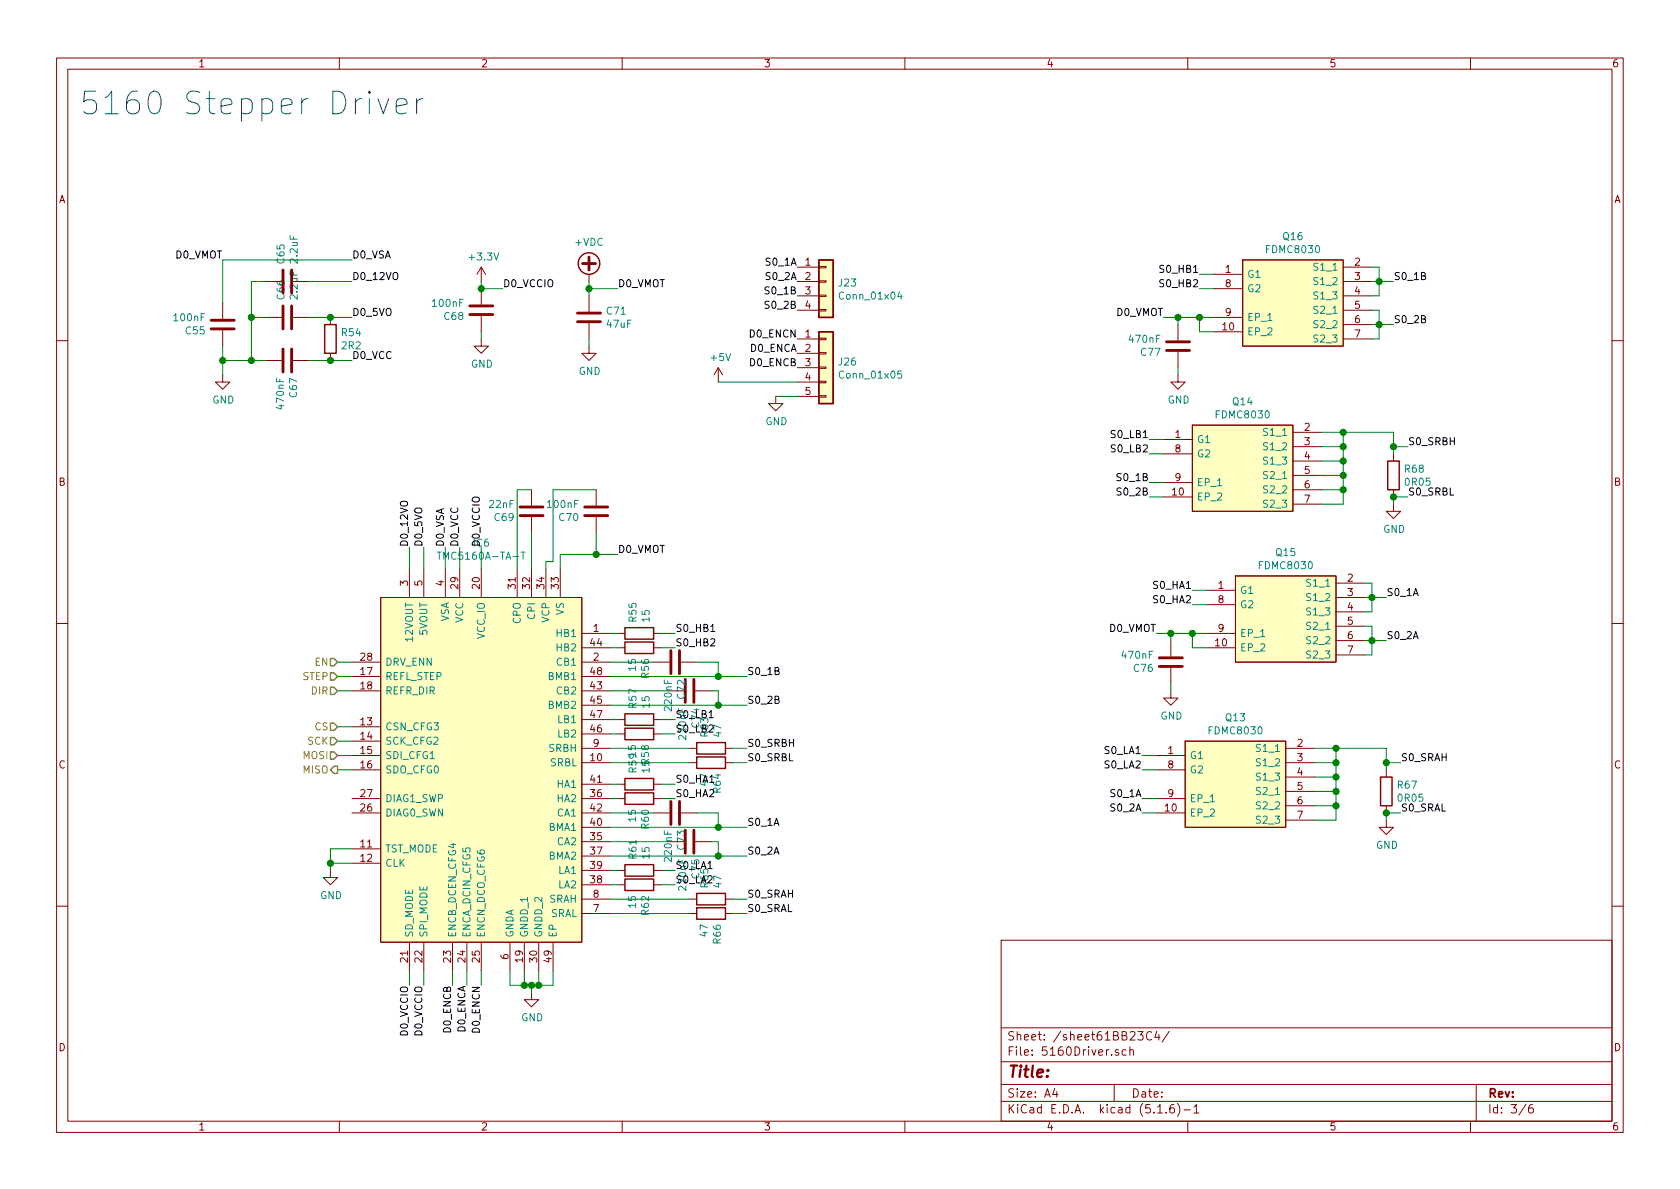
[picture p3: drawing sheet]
<svg xmlns="http://www.w3.org/2000/svg" width="297mm" height="210mm" viewBox="0 0 297 210" stroke-linecap="round" stroke-linejoin="round" font-family="sans-serif">
<g fill="none" stroke="#840000" stroke-width=".18">
<path d="M10 10.3h277v189.9h-277zM12 12.2h273v186.1h-273zM60 10.3v1.9M110 10.3v1.9M160 10.3v1.9M210 10.3v1.9M260 10.3v1.9M39.4 53.6v2.8M39.4 58.4v2.8M47 49.8h2.8M47 56.1h2.8M51.8 49.8h2.8"/>
<path d="M51.8 56.1h2.8M58.4 56.1v1.3M85.1 59.9v1.3h1.3l-1.3 1.3-1.3-1.3h1.3M85.1 47.2v2.6M85.1 51v2.8M85.1 55.9v2.8M85.1 47.2l-.8 1.3M85.1 47.2l.8 1.3M104.1 48.5v1.3M104.1 52.3v2.8M104.1 57.1v2.8M141 47.2h3.8"/>
<path d="M141 49.8h3.8M141 52.3h3.8M141 54.9h3.8M141 59.9h3.8M144.8 59.8h1.2v.3h-1.2zM144.8 54.7h1.2v.3h-1.2zM144.8 52.2h1.2v.2h-1.2zM144.8 49.7h1.2v.2h-1.2zM144.8 47.1h1.2v.3h-1.2zM208.3 57.4v2.8M214.6 48.5h5.1M214.6 58.7h5.1"/>
<path d="M214.6 51h5.1M214.6 56.1h5.1M219.7 46h17.8v15.2h-17.8zM237.5 47.2h5.1M237.5 49.8h5.1M237.5 52.3h5.1M237.5 54.9h5.1M237.5 57.4h5.1M237.5 59.9h5.1M10 60.2h2M39.4 66.3v1.3h1.2l-1.2 1.2-1.3-1.2h1.3M47 63.7h2.8"/>
<path d="M51.8 63.7h2.8M58.4 62.5v1.2M104.1 61.2v1.3h1.3l-1.3 1.2-1.2-1.2h1.2M127 65l-.8 1.3M127 65v2.6M127 65l.8 1.3M137.2 70.1v1.3h1.2l-1.2 1.2-1.3-1.2h1.3M141 62.5h3.8M141 65h3.8M141 67.6h3.8M141 70.1h3.8M144.8 70h1.2v.2h-1.2z"/>
<path d="M144.8 67.4h1.2v.3h-1.2zM144.8 64.9h1.2v.2h-1.2zM144.8 62.4h1.2v.2h-1.2zM205.7 77.7h5.1M208.3 66.3v1.3h1.2l-1.2 1.2-1.3-1.2h1.3M208.3 62.2v2.8M210.8 75.2h17.8v15.2h-17.8zM228.6 76.4h5.1M228.6 79h5.1M285 60.2h2M94 86.6v2.8M94 91.4v2.8"/>
<path d="M105.4 86.6v2.8M105.4 91.4v2.8M205.7 87.9h5.1M205.7 80.3h5.1M205.7 85.3h5.1M228.6 81.5h5.1M228.6 84.1h5.1M228.6 86.6h5.1M228.6 89.1h5.1M246.4 89.1v1.3h1.2l-1.2 1.3-1.3-1.3h1.3M246.4 80.3v1.2M246.4 86.6v1.3"/>
<path d="M10 110.3h2M62.2 119.6h5.1M62.2 117.1h5.1M67.3 105.7h35.6v60.9h-35.6zM72.4 100.6v5.1M74.9 100.6v5.1M78.7 100.6v5.1M81.3 100.6v5.1M85.1 100.6v5.1M91.4 100.6v5.1M94 100.6v5.1M96.5 100.6v5.1"/>
<path d="M99.1 100.6v5.1M102.9 112h5M102.9 119.6h5M102.9 117.1h5M102.9 114.5h5M109.2 112h1.3M109.2 114.5h1.3M115.6 112h1.2M115.6 117.1h2.8M115.6 114.5h1.2M120.4 117.1h2.8M207 113.3v2.8"/>
<path d="M207 118.1v2.8M213.4 112h5M213.4 114.5h5M213.4 104.4h5M213.4 106.9h5M218.4 101.8h17.8v15.3h-17.8zM236.2 103.1h5.1M236.2 105.7h5.1M236.2 108.2h5.1M236.2 110.7h5.1M236.2 113.3h5.1M236.2 115.8h5.1"/>
<path d="M285 110.3h2M62.2 128.5h5.1M62.2 131.1h5.1M62.2 133.6h5.1M62.2 136.1h5.1M62.2 122.2h5.1M102.9 134.9h5M102.9 122.2h5M102.9 138.7h5M102.9 124.7h5M102.9 129.8h5M102.9 127.2h5"/>
<path d="M102.9 132.3h5M109.2 138.7h1.3M109.2 129.8h1.3M109.2 127.2h1.3M115.6 138.7h1.2M115.6 129.8h1.2M115.6 127.2h1.2M118.1 122.2h2.8M121.9 134.9h1.3M121.9 132.3h1.3M122.9 122.2h2.8M128.3 134.9h1.2"/>
<path d="M128.3 132.3h1.2M204.5 133.6h5M204.5 136.1h5M207 122.2v1.2h1.3l-1.3 1.3-1.3-1.3h1.3M209.5 131.1h17.8v15.2h-17.8zM227.3 134.9h5.1M227.3 132.3h5.1M227.3 137.4h5.1M227.3 139.9h5.1M245.1 136.1v1.3M58.4 153.9v1.3h1.3l-1.3 1.3-1.3-1.3h1.3M62.2 150.1h5.1"/>
<path d="M62.2 152.6h5.1M62.2 143.8h5.1M62.2 141.2h5.1M102.9 143.8h5M102.9 141.2h5M102.9 148.8h5M102.9 151.4h5M102.9 156.5h5M102.9 153.9h5M102.9 146.3h5M102.9 159h5M109.2 141.2h1.3"/>
<path d="M109.2 156.5h1.3M109.2 153.9h1.3M115.6 143.8h2.8M115.6 141.2h1.2M115.6 156.5h1.2M115.6 153.9h1.2M118.1 148.8h2.8M120.4 143.8h2.8M121.9 159h1.3M122.9 148.8h2.8M128.3 159h1.2M204.5 143.8h5"/>
<path d="M204.5 141.2h5M227.3 142.5h5.1M227.3 145h5.1M245.1 145v1.3h1.3l-1.3 1.3-1.3-1.3h1.3M245.1 142.5v1.3M10 160.2h2M72.4 166.6v5.1M74.9 166.6v5.1M80 166.6v5.1M82.5 166.6v5.1M85.1 166.6v5.1M90.2 166.6v5.1"/>
<path d="M92.7 166.6v5.1M94 175.5v1.3h1.2l-1.2 1.2-1.3-1.2h1.3M95.2 166.6v5.1M97.8 166.6v5.1M102.9 161.5h5M121.9 161.5h1.3M128.3 161.5h1.2M177 166.3h108v32h-108zM285 160.2h2M60 198.3v1.9M110 198.3v1.9M160 198.3v1.9"/>
<path d="M177 194.8h108M177 191.8h108M177 187.8h108M177 181.8h108M186.5 192.5l-.4 1h1M186.8 193v1M197 191.8v3M197.8 185.7a.37 .37 0 0 0-.6 .1l.1 .2 .5 .2v.1l-.2 .3-.4-.1M199.1 185.7l-.4-.1-.3 .3 .1 .6 .2 .1 .4-.1M199.8 185.7a.37 .37 0 0 1 .6 .1v.8M199.8 185.1v1.5M201.2 182.4h.9l-.5 .6 .5 .1v.7l-.3 .1-.6-.1"/>
<path d="M203.6 182.6a.59 .59 0 0 0-.7 0 .59 .59 0 0 0-.2 .7 .56 .56 0 0 0 .3 .5 .56 .56 0 0 0 .6 0M204.5 182.3l-.3 1.1h.9M204.7 196.8h.8M204.9 182.9v1M206.2 196.7v.1M206.8 182.3l-1.3 2M207.5 195.3a.59 .59 0 0 0-.7 .7v.5l.2 .2 .4 .1 .2-.1 .1-.5-.2-.2-.4-.1-.3 .3M208.2 195.1a1.71 1.71 0 0 1 0 2.3M209.3 196.3h1.2M210 198.3v1.9M211.1 195.8l.4-.5v1.5M211.1 196.8h.9"/>
<path d="M260 198.3v1.9M261 191.8v6.5M269.8 195.2l-1.2 2M271 195.3a.62 .62 0 0 0-.7 .7v.7l.3 .1 .4-.1 .1-.5-.1-.2-.4-.1-.3 .3"/>
</g>
<g fill="none" stroke="#840000" stroke-width=".25">
<path d="M57.4 57.4h2v5.1h-2zM144.8 58.7h2.5v12.7h-2.5zM144.8 46h2.5v10.1h-2.5zM245.4 81.5h2v5.1h-2zM110.5 111h5.1v2h-5.1zM110.5 113.5h5.1v2.1h-5.1zM110.5 126.2h5.1v2.1h-5.1zM110.5 128.8h5.1v2h-5.1zM110.5 137.7h5.1v2h-5.1zM123.2 133.9h5.1v2h-5.1zM123.2 131.3h5.1v2h-5.1zM244.1 137.4h2v5.1h-2z"/>
<path d="M110.5 140.2h5.1v2h-5.1zM110.5 155.4h5.1v2.1h-5.1zM110.5 152.9h5.1v2h-5.1zM123.2 158h5.1v2h-5.1zM123.2 160.5h5.1v2.1h-5.1z"/>
<circle cx="104.1" cy="46.6" r="1.9"/>
</g>
<g fill="#ffffc2" stroke="#ffffc2" stroke-width=".18">
<path d="M210.8 75.2h17.8v15.2h-17.8z"/>
<path d="M67.3 105.7h35.6v60.9h-35.6z"/>
<path d="M209.5 131.1h17.8v15.2h-17.8z"/>
<path d="M219.7 46h17.8v15.2h-17.8z"/>
<path d="M144.8 58.7h2.5v12.7h-2.5z"/>
<path d="M218.4 101.8h17.8v15.3h-17.8z"/>
<path d="M144.8 46h2.5v10.1h-2.5z"/>
</g>
<g fill="none" stroke="#840000" stroke-width=".51">
<path d="M37.3 56.6h4.1M37.3 58.2h4.1M50 47.7v4.1M50 54.1v4.1M51.6 47.7v4.1M51.6 54.1v4.1M83.1 54.1h4M83.1 55.6h4M102.1 56.9h4.1M102.1 55.4h4.1M103 46.6h2.3M104.1 45.5v2.2"/>
<path d="M50 61.7v4.1M51.6 61.7v4.1M206.2 60.4h4.1M206.2 62h4.1M91.9 89.7h4.1M91.9 91.2h4.1M103.4 89.7h4M103.4 91.2h4M118.6 115.1v4M120.1 115.1v4M205 116.3h4M205 117.9h4"/>
<path d="M121.2 120.1v4.1M122.7 120.1v4.1M118.6 141.7v4.1M120.1 141.7v4.1M121.2 146.8v4.1M122.7 146.8v4.1"/>
</g>
<path d="M159 51.6l-.3 .9h.8M159.3 52.1v.8M159.4 65.6h-.6l-.1 .6 .2-.1 .4 .1 .1 .5-.2 .2-.5-.2M77.3 97.6h.7M92.1 97.6h.7M92.5 97.6v1.3" fill="none" stroke="#008484" stroke-width=".18"/>
<g fill="none" stroke="#008400" stroke-width=".18">
<path d="M44.4 56.1h2.6M47 49.8h-2.6v13.9M54.6 49.8h7.6M54.6 56.1h7.6M62.2 46h-22.8v7.6M85.1 49.8v1.2h3.8M85.1 58.7v1.2M104.1 51h5.1M104.1 49.8v2.5M104.1 59.9v1.3M205.7 56.1h8.9M208.3 56.1v1.3"/>
<path d="M212.1 51h2.5M212.1 48.5h2.5M212.1 56.1v2.6h2.5M242.6 57.4h3.8M242.6 47.2h1.2v5.1h-1.2M242.6 54.9h1.2v5h-1.2M242.6 49.8h3.8M39.4 61.2v5.1M39.4 63.7h7.6M54.6 63.7h7.6M127 67.6h14M137.2 70.1h3.8"/>
<path d="M203.2 77.7h2.5M208.3 65v1.3M233.7 76.4h12.7v3.9M233.7 79h3.8M237.5 76.4v12.7h-3.8M246.4 79h2.5M72.4 96.8v3.8M74.9 96.8v3.8M78.7 96.8v3.8M81.3 96.8v3.8M85.1 96.8v3.8M94 86.6h-2.6v14"/>
<path d="M94 94.2v6.4M105.4 86.6h-7.6v12.7h-1.3v1.3M105.4 94.2v3.8M109.2 98h-10.1v2.6M203.2 87.9h2.5M203.2 80.3h2.5M203.2 85.3h2.5M233.7 86.6h3.8M233.7 84.1h3.8M233.7 81.5h3.8M248.9 87.9h-2.5v1.2M59.7 117.1h2.5"/>
<path d="M59.7 119.6h2.5M107.9 112h1.3M107.9 114.5h1.3M107.9 117.1h7.7M107.9 119.6h24.2M116.8 112h2.6M116.8 114.5h2.6M123.2 117.1h3.8v2.5M204.5 112h8.9M207 112v1.3M210.8 104.4h2.6M210.8 106.9h2.6"/>
<path d="M210.8 112v2.5h2.6M241.3 110.7h1.3v5.1h-1.3M241.3 103.1h1.3v5.1h-1.3M241.3 113.3h3.8M241.3 105.7h3.8M59.7 133.6h2.5M59.7 136.1h2.5M59.7 122.2h2.5M59.7 128.5h2.5M59.7 131.1h2.5M107.9 138.7h1.3M107.9 127.2h1.3"/>
<path d="M107.9 132.3h14M107.9 134.9h14M107.9 129.8h1.3M107.9 122.2h10.2M107.9 124.7h24.2M116.8 138.7h2.6M116.8 127.2h2.6M116.8 129.8h2.6M125.7 122.2h1.3v2.5M129.5 132.3h2.6M129.5 134.9h2.6M201.9 133.6h2.6"/>
<path d="M201.9 136.1h2.6M207 120.9v1.3M232.4 132.3h12.7v3.8M232.4 134.9h3.8M232.4 137.4h3.8M232.4 139.9h3.8M236.2 132.3v12.7h-3.8M245.1 134.9h2.5M58.4 152.6h3.8M62.2 150.1h-3.8v3.8M107.9 141.2h1.3M107.9 153.9h1.3"/>
<path d="M107.9 156.5h1.3M107.9 159h14M107.9 143.8h7.7M107.9 151.4h24.2M107.9 146.3h24.2M107.9 148.8h10.2M116.8 141.2h2.6M116.8 153.9h2.6M116.8 156.5h2.6M123.2 143.8h3.8v2.5M125.7 148.8h1.3v2.6M129.5 159h2.6"/>
<path d="M201.9 141.2h2.6M201.9 143.8h2.6M232.4 142.5h3.8M247.6 143.8h-2.5v1.2M72.4 171.7v2.5M74.9 171.7v2.5M80 171.7v2.5M82.5 171.7v2.5M85.1 171.7v2.5M90.2 171.7v2.5h7.6v-2.5M92.7 171.7v2.5M94 174.2v1.3"/>
<path d="M95.2 171.7v2.5M107.9 161.5h14M129.5 161.5h2.6"/>
</g>
<path d="M58.4 119h.7l.6 .6-.6 .7h-.7zM58.4 116.5h.7l.6 .6-.6 .6h-.7zM58.4 130.4h.7l.6 .7-.6 .6h-.7zM58.4 121.5h.7l.6 .7-.6 .6h-.7zM58.4 133h.7l.6 .6-.6 .6h-.7zM58.4 127.9h.7l.6 .6-.6 .7h-.7zM59.1 135.5h.6v1.3h-.6l-.7-.7z" fill="none" stroke="#848400" stroke-width=".25"/>
<g fill="none" stroke="#000" stroke-width=".18">
<path d="M125.7 111.7h.7M121.9 129.6h.9M123.1 128.2v1.3h.6M124.2 126.3l.5-.1 .1-.4-.6-.2v1.3h.4l.3-.2v-.2l-.3-.2M125.4 128.3l.5-.1 .2 .3-.1 .2-.7 .8h.8M125.4 126l.3-.4v1.3M125.4 126.9h.7M121.9 156.3h.9M123.1 154.9v1.2h.6M124 153.6l.4-1.3 .4 1.3M125.2 152.7l.4-.4v1.3M125.2 155l.5-.1 .2 .3v.2l-.8 .7h.8"/>
<path d="M125.2 153.6h.7"/>
</g>
<path d="M66.8 17.4l1 2.7 .9-2.7M70.1 18.8l1.9-.4v-.4l-.2-.4-.4-.2h-.8l-.4 .2-.1 .4v1.6l.1 .3 .4 .2h.8l.4-.2M73.7 17.4v2.7M74.8 17.4a1.05 1.05 0 0 0-1.1 .8" fill="none" stroke="#0000c2" stroke-width=".18"/>
<g fill="#008400" stroke="#008400" stroke-width=".25">
<circle cx="44.5" cy="56.1" r=".51"/>
<circle cx="58.4" cy="152.6" r=".51"/>
<circle cx="94" cy="174.2" r=".51"/>
<circle cx="92.7" cy="174.2" r=".51"/>
<circle cx="95.3" cy="174.2" r=".51"/>
<circle cx="58.4" cy="56.1" r=".51"/>
<circle cx="58.4" cy="63.7" r=".51"/>
<circle cx="44.5" cy="63.7" r=".51"/>
<circle cx="39.4" cy="63.7" r=".51"/>
<circle cx="104.1" cy="51" r=".51"/>
<circle cx="105.4" cy="98" r=".51"/>
<circle cx="85.1" cy="51" r=".51"/>
<circle cx="245.1" cy="143.8" r=".51"/>
<circle cx="242.6" cy="105.7" r=".51"/>
<circle cx="237.5" cy="76.4" r=".51"/>
<circle cx="237.5" cy="81.5" r=".51"/>
<circle cx="212.1" cy="56.1" r=".51"/>
<circle cx="208.3" cy="56.1" r=".51"/>
<circle cx="237.5" cy="84.1" r=".51"/>
<circle cx="127" cy="124.7" r=".51"/>
<circle cx="237.5" cy="86.6" r=".51"/>
<circle cx="127" cy="119.6" r=".51"/>
<circle cx="127" cy="151.4" r=".51"/>
<circle cx="127" cy="146.3" r=".51"/>
<circle cx="246.4" cy="79" r=".51"/>
<circle cx="246.4" cy="87.9" r=".51"/>
<circle cx="207" cy="112" r=".51"/>
<circle cx="242.6" cy="113.3" r=".51"/>
<circle cx="243.8" cy="57.4" r=".51"/>
<circle cx="237.5" cy="79" r=".51"/>
<circle cx="243.8" cy="49.8" r=".51"/>
<circle cx="245.1" cy="134.9" r=".51"/>
<circle cx="236.2" cy="142.5" r=".51"/>
<circle cx="236.2" cy="139.9" r=".51"/>
<circle cx="236.2" cy="137.4" r=".51"/>
<circle cx="236.2" cy="134.9" r=".51"/>
<circle cx="236.2" cy="132.3" r=".51"/>
<circle cx="210.8" cy="112" r=".51"/>
</g>
<text font-size="5.6" fill="#0000c2" x="14" y="20.3">5160 Stepper Driver</text>
<text font-size="2.8" fill="#840000" x="178" y="190.5">Title:</text>
<g font-size="2.1" fill="#840000">
<text x="178" y="184">Sheet: /sheet61BB23C4/</text>
<text x="178" y="186.7">File: 5160Driver.sch</text>
<text x="178" y="196.9">KiCad E.D.A. kicad (5.1.6)-1</text>
<text x="178" y="194.1">Size: A4</text>
<text x="200" y="194.1">Date:</text>
<text x="263" y="194.1">Rev:</text>
<text x="263" y="196.9">Id: 3/6</text>
</g>
<g font-size="1.8" fill="#840000">
<text x="35" y="11.9">1</text>
<text x="85" y="11.9">2</text>
<text x="135" y="11.9">3</text>
<text x="185" y="11.9">4</text>
<text x="235" y="11.9">5</text>
<text x="285" y="11.9">6</text>
<text x="10.4" y="35.9">A</text>
<text x="285.4" y="35.9">A</text>
<text x="142.4" y="47">1</text>
<text x="239.5" y="47">2</text>
<text x="142.4" y="49.5">2</text>
<text x="142.4" y="52.1">3</text>
<text x="216.7" y="48.3">1</text>
<text x="216.7" y="50.8">8</text>
<text x="239.5" y="49.5">3</text>
<text x="239.5" y="52.1">4</text>
<text x="142.4" y="59.7">1</text>
<text x="142.4" y="54.6">4</text>
<text x="216.2" y="58.4">10</text>
<text x="216.7" y="55.9">9</text>
<text x="239.5" y="54.6">5</text>
<text x="239.5" y="57.1">6</text>
<text x="239.5" y="59.7">7</text>
<text x="142.4" y="62.2">2</text>
<text x="142.4" y="64.8">3</text>
<text x="142.4" y="67.3">4</text>
<text x="142.4" y="69.8">5</text>
<text x="207.8" y="77.5">1</text>
<text x="230.7" y="76.2">2</text>
<text x="207.8" y="80">8</text>
<text x="230.7" y="78.7">3</text>
<text x="230.7" y="81.3">4</text>
<text x="230.7" y="83.8">5</text>
<text x="10.4" y="85.9">B</text>
<text x="207.3" y="87.6">10</text>
<text x="207.8" y="85.1">9</text>
<text x="230.7" y="86.4">6</text>
<text x="230.7" y="88.9">7</text>
<text x="285.4" y="85.9">B</text>
<text x="72.1" y="103.6" transform="rotate(-90 72.1 103.6)">3</text>
<text x="74.7" y="103.6" transform="rotate(-90 74.7 103.6)">5</text>
<text x="78.5" y="103.6" transform="rotate(-90 78.5 103.6)">4</text>
<text x="81" y="104.1" transform="rotate(-90 81 104.1)">29</text>
<text x="84.8" y="104.1" transform="rotate(-90 84.8 104.1)">20</text>
<text x="91.2" y="104.1" transform="rotate(-90 91.2 104.1)">31</text>
<text x="93.7" y="104.1" transform="rotate(-90 93.7 104.1)">32</text>
<text x="96.3" y="104.1" transform="rotate(-90 96.3 104.1)">34</text>
<text x="98.8" y="104.1" transform="rotate(-90 98.8 104.1)">33</text>
<text x="215.4" y="104.1">1</text>
<text x="215.4" y="106.7">8</text>
<text x="238.3" y="102.9">2</text>
<text x="238.3" y="105.4">3</text>
<text x="238.3" y="107.9">4</text>
<text x="104.9" y="111.8">1</text>
<text x="215.4" y="111.8">9</text>
<text x="238.3" y="110.5">5</text>
<text x="238.3" y="113">6</text>
<text x="63.8" y="119.4">17</text>
<text x="63.8" y="116.8">28</text>
<text x="104.4" y="114.3">44</text>
<text x="104.4" y="119.4">48</text>
<text x="104.9" y="116.8">2</text>
<text x="214.9" y="114.3">10</text>
<text x="238.3" y="115.6">7</text>
<text x="63.8" y="121.9">18</text>
<text x="104.4" y="121.9">43</text>
<text x="104.4" y="124.5">45</text>
<text x="63.8" y="128.3">13</text>
<text x="63.8" y="130.8">14</text>
<text x="104.4" y="129.5">46</text>
<text x="104.4" y="127">47</text>
<text x="10.4" y="135.9">C</text>
<text x="63.8" y="133.3">15</text>
<text x="63.8" y="135.9">16</text>
<text x="104.4" y="134.6">10</text>
<text x="104.9" y="132.1">9</text>
<text x="206.5" y="133.3">1</text>
<text x="206.5" y="135.9">8</text>
<text x="229.4" y="132.1">2</text>
<text x="229.4" y="134.6">3</text>
<text x="229.4" y="137.2">4</text>
<text x="285.4" y="135.9">C</text>
<text x="63.8" y="143.5">26</text>
<text x="63.8" y="141">27</text>
<text x="104.4" y="141">36</text>
<text x="104.4" y="138.4">41</text>
<text x="104.4" y="143.5">42</text>
<text x="206" y="143.5">10</text>
<text x="206.5" y="141">9</text>
<text x="229.4" y="139.7">5</text>
<text x="229.4" y="142.2">6</text>
<text x="63.8" y="149.9">11</text>
<text x="104.4" y="148.6">35</text>
<text x="104.4" y="146">40</text>
<text x="229.4" y="144.8">7</text>
<text x="63.8" y="152.4">12</text>
<text x="104.4" y="151.1">37</text>
<text x="104.4" y="153.7">39</text>
<text x="104.4" y="156.2">38</text>
<text x="104.9" y="161.3">7</text>
<text x="104.9" y="158.7">8</text>
<text x="72.1" y="170.1" transform="rotate(-90 72.1 170.1)">21</text>
<text x="74.7" y="170.1" transform="rotate(-90 74.7 170.1)">22</text>
<text x="79.8" y="170.1" transform="rotate(-90 79.8 170.1)">23</text>
<text x="82.3" y="170.1" transform="rotate(-90 82.3 170.1)">24</text>
<text x="84.8" y="170.1" transform="rotate(-90 84.8 170.1)">25</text>
<text x="89.9" y="169.6" transform="rotate(-90 89.9 169.6)">6</text>
<text x="92.5" y="170.1" transform="rotate(-90 92.5 170.1)">19</text>
<text x="95" y="170.1" transform="rotate(-90 95 170.1)">30</text>
<text x="97.5" y="170.1" transform="rotate(-90 97.5 170.1)">49</text>
<text x="10.4" y="185.9">D</text>
<text x="285.4" y="185.9">D</text>
<text x="35" y="199.9">1</text>
<text x="85" y="199.9">2</text>
<text x="135" y="199.9">3</text>
<text x="185" y="199.9">4</text>
<text x="235" y="199.9">5</text>
<text x="285" y="199.9">6</text>
</g>
<g font-size="1.8">
<text x="31" y="45.7">D0_VMOT</text>
<text x="62.2" y="45.7">D0_VSA</text>
<text x="135.6" y="47">S0_1A</text>
<text x="62.2" y="49.5">D0_12VO</text>
<text x="88.9" y="50.8">D0_VCCIO</text>
<text x="109.2" y="50.8">D0_VMOT</text>
<text x="135.6" y="52.1">S0_1B</text>
<text x="135.6" y="49.5">S0_2A</text>
<text x="205.4" y="48.3">S0_HB1</text>
<text x="205.4" y="50.8">S0_HB2</text>
<text x="246.4" y="49.5">S0_1B</text>
<text x="62.2" y="55.9">D0_5VO</text>
<text x="132.7" y="59.7">D0_ENCN</text>
<text x="135.6" y="54.6">S0_2B</text>
<text x="197.4" y="55.9">D0_VMOT</text>
<text x="246.4" y="57.1">S0_2B</text>
<text x="62.2" y="63.5">D0_VCC</text>
<text x="132.7" y="62.2">D0_ENCA</text>
<text x="132.7" y="64.8">D0_ENCB</text>
<text x="196.7" y="77.5">S0_LB1</text>
<text x="196.7" y="80">S0_LB2</text>
<text x="248.9" y="78.7">S0_SRBH</text>
<text x="197.8" y="87.6">S0_2B</text>
<text x="197.8" y="85.1">S0_1B</text>
<text x="248.9" y="87.6">S0_SRBL</text>
<text x="72.1" y="96.8" transform="rotate(-90 72.1 96.8)">D0_12VO</text>
<text x="74.7" y="96.8" transform="rotate(-90 74.7 96.8)">D0_5VO</text>
<text x="78.5" y="96.8" transform="rotate(-90 78.5 96.8)">D0_VSA</text>
<text x="81" y="96.8" transform="rotate(-90 81 96.8)">D0_VCC</text>
<text x="83.7" y="96.7">IC6</text>
<text x="84.8" y="96.8" transform="rotate(-90 84.8 96.8)">D0_VCCIO</text>
<text x="109.2" y="97.8">D0_VMOT</text>
<text x="204.1" y="106.7">S0_HA2</text>
<text x="204.1" y="104.1">S0_HA1</text>
<text x="245.1" y="105.4">S0_1A</text>
<text x="119.4" y="111.8">S0_HB1</text>
<text x="196.1" y="111.8">D0_VMOT</text>
<text x="245.1" y="113">S0_2A</text>
<text x="119.4" y="114.3">S0_HB2</text>
<text x="132.1" y="119.4">S0_1B</text>
<text x="132.1" y="124.5">S0_2B</text>
<text x="121.3" y="130.6" transform="rotate(-90 121.3 130.6)">220nF</text>
<text x="123.6" y="128.6" transform="rotate(-90 123.6 128.6)">C74</text>
<text x="125.2" y="130.2" transform="rotate(-90 125.2 130.2)">R63</text>
<text x="132.1" y="132.1">S0_SRBH</text>
<text x="132.1" y="134.6">S0_SRBL</text>
<text x="195.5" y="135.9">S0_LA2</text>
<text x="195.5" y="133.3">S0_LA1</text>
<text x="247.6" y="134.6">S0_SRAH</text>
<text x="119.4" y="138.4">S0_HA1</text>
<text x="119.4" y="141">S0_HA2</text>
<text x="125.1" y="138.9" transform="rotate(-90 125.1 138.9)">47</text>
<text x="196.5" y="143.5">S0_2A</text>
<text x="196.5" y="141">S0_1A</text>
<text x="247.6" y="143.5">S0_SRAL</text>
<text x="132.1" y="146">S0_1A</text>
<text x="123.6" y="155.3" transform="rotate(-90 123.6 155.3)">C75</text>
<text x="132.1" y="151.1">S0_2A</text>
<text x="121.3" y="157.3" transform="rotate(-90 121.3 157.3)">220nF</text>
<text x="125.2" y="156.9" transform="rotate(-90 125.2 156.9)">R65</text>
<text x="132.1" y="158.7">S0_SRAH</text>
<text x="132.1" y="161.3">S0_SRAL</text>
<text x="72.1" y="183.1" transform="rotate(-90 72.1 183.1)">D0_VCCIO</text>
<text x="74.7" y="183.1" transform="rotate(-90 74.7 183.1)">D0_VCCIO</text>
<text x="79.8" y="182.5" transform="rotate(-90 79.8 182.5)">D0_ENCB</text>
<text x="82.3" y="182.5" transform="rotate(-90 82.3 182.5)">D0_ENCA</text>
<text x="84.8" y="182.5" transform="rotate(-90 84.8 182.5)">D0_ENCN</text>
</g>
<g font-size="1.8" fill="#008484">
<text x="50.3" y="46.6" transform="rotate(-90 50.3 46.6)">C65</text>
<text x="52.6" y="46.5" transform="rotate(-90 52.6 46.5)">2.2uF</text>
<text x="83.1" y="46.1">+3.3V</text>
<text x="101.8" y="43.5">+VDC</text>
<text x="224.1" y="44.8">FDMC8030</text>
<text x="226.9" y="42.5">Q16</text>
<text x="232.6" y="47.9">S1_1</text>
<text x="50.3" y="52.9" transform="rotate(-90 50.3 52.9)">C66</text>
<text x="52.6" y="52.8" transform="rotate(-90 52.6 52.8)">2.2uF</text>
<text x="148.4" y="50.7">J23</text>
<text x="148.7" y="53">Conn_01x04</text>
<text x="220.5" y="49.1">G1</text>
<text x="220.5" y="51.7">G2</text>
<text x="232.6" y="50.4">S1_2</text>
<text x="232.6" y="53">S1_3</text>
<text x="30.9" y="56.8">100nF</text>
<text x="32.9" y="59.1">C55</text>
<text x="60.5" y="59.5">R54</text>
<text x="76.6" y="54.3">100nF</text>
<text x="78.6" y="56.6">C68</text>
<text x="107.3" y="55.6">C71</text>
<text x="107.4" y="58">47uF</text>
<text x="220.5" y="59.3">EP_2</text>
<text x="220.5" y="56.8">EP_1</text>
<text x="232.6" y="55.5">S2_1</text>
<text x="232.6" y="58">S2_2</text>
<text x="60.5" y="61.8">2R2</text>
<text x="83.3" y="65">GND</text>
<text x="125.8" y="63.8">+5V</text>
<text x="148.4" y="64.6">J26</text>
<text x="199.8" y="60.6">470nF</text>
<text x="201.8" y="62.9">C77</text>
<text x="232.6" y="60.6">S2_3</text>
<text x="37.5" y="71.4">GND</text>
<text x="52.5" y="70.2" transform="rotate(-90 52.5 70.2)">C67</text>
<text x="102.3" y="66.3">GND</text>
<text x="148.7" y="66.9">Conn_01x05</text>
<text x="206.5" y="71.4">GND</text>
<text x="218" y="71.7">Q14</text>
<text x="50.2" y="72.2" transform="rotate(-90 50.2 72.2)">470nF</text>
<text x="135.3" y="75.2">GND</text>
<text x="215.2" y="74">FDMC8030</text>
<text x="223.7" y="77.1">S1_1</text>
<text x="211.6" y="78.4">G1</text>
<text x="211.6" y="80.9">G2</text>
<text x="223.7" y="79.6">S1_2</text>
<text x="223.7" y="82.2">S1_3</text>
<text x="248.4" y="83.6">R68</text>
<text x="86.6" y="89.8">22nF</text>
<text x="96.9" y="89.8">100nF</text>
<text x="211.6" y="88.5">EP_2</text>
<text x="211.6" y="86">EP_1</text>
<text x="223.7" y="84.7">S2_1</text>
<text x="223.7" y="87.2">S2_2</text>
<text x="223.7" y="89.8">S2_3</text>
<text x="248.6" y="85.9">0R05</text>
<text x="87.5" y="92.1">C69</text>
<text x="98.9" y="92.1">C70</text>
<text x="244.6" y="94.2">GND</text>
<text x="78.3" y="99">TMC5160A-TA-T</text>
<text x="222.8" y="100.7">FDMC8030</text>
<text x="225.7" y="98.3">Q15</text>
<text x="219.2" y="105">G1</text>
<text x="219.2" y="107.6">G2</text>
<text x="231.3" y="103.8">S1_1</text>
<text x="231.3" y="106.3">S1_2</text>
<text x="73" y="113.3" transform="rotate(-90 73 113.3)">12VOUT</text>
<text x="75.6" y="112.3" transform="rotate(-90 75.6 112.3)">5VOUT</text>
<text x="79.4" y="110.1" transform="rotate(-90 79.4 110.1)">VSA</text>
<text x="81.9" y="110.2" transform="rotate(-90 81.9 110.2)">VCC</text>
<text x="85.7" y="113" transform="rotate(-90 85.7 113)">VCC_IO</text>
<text x="92.1" y="110.3" transform="rotate(-90 92.1 110.3)">CPO</text>
<text x="94.6" y="109.4" transform="rotate(-90 94.6 109.4)">CPI</text>
<text x="97.2" y="110.1" transform="rotate(-90 97.2 110.1)">VCP</text>
<text x="98.6" y="112.6">HB1</text>
<text x="99.7" y="108.8" transform="rotate(-90 99.7 108.8)">VS</text>
<text x="112.5" y="109.9" transform="rotate(-90 112.5 109.9)">R55</text>
<text x="114.9" y="109.9" transform="rotate(-90 114.9 109.9)">15</text>
<text x="219.2" y="112.6">EP_1</text>
<text x="231.3" y="108.8">S1_3</text>
<text x="231.3" y="111.4">S2_1</text>
<text x="231.3" y="113.9">S2_2</text>
<text x="68.1" y="117.7">DRV_ENN</text>
<text x="98.6" y="117.7">CB1</text>
<text x="98.6" y="115.2">HB2</text>
<text x="112.4" y="118.6" transform="rotate(-90 112.4 118.6)">15</text>
<text x="114.8" y="119.9" transform="rotate(-90 114.8 119.9)">R56</text>
<text x="198.5" y="116.5">470nF</text>
<text x="200.5" y="118.8">C76</text>
<text x="219.2" y="115.2">EP_2</text>
<text x="231.3" y="116.5">S2_3</text>
<text x="68.1" y="120.3">REFL_STEP</text>
<text x="68.1" y="122.8">REFR_DIR</text>
<text x="97.1" y="125.3">BMB2</text>
<text x="97.1" y="120.3">BMB1</text>
<text x="98.6" y="122.8">CB2</text>
<text x="112.5" y="125.2" transform="rotate(-90 112.5 125.2)">R57</text>
<text x="114.9" y="125.1" transform="rotate(-90 114.9 125.1)">15</text>
<text x="118.8" y="125.5" transform="rotate(-90 118.8 125.5)">220nF</text>
<text x="121.1" y="123.5" transform="rotate(-90 121.1 123.5)">C72</text>
<text x="68.1" y="129.2">CSN_CFG3</text>
<text x="68.1" y="131.7">SCK_CFG2</text>
<text x="98.8" y="130.4">LB2</text>
<text x="98.8" y="127.9">LB1</text>
<text x="127.6" y="130.2" transform="rotate(-90 127.6 130.2)">47</text>
<text x="205.2" y="127.2">GND</text>
<text x="213.9" y="129.9">FDMC8030</text>
<text x="216.8" y="127.6">Q13</text>
<text x="68.1" y="134.2">SDI_CFG1</text>
<text x="68.1" y="136.8">SDO_CFG0</text>
<text x="97.1" y="133">SRBH</text>
<text x="97.3" y="135.5">SRBL</text>
<text x="112.5" y="136.6" transform="rotate(-90 112.5 136.6)">R5915</text>
<text x="114.9" y="136.6" transform="rotate(-90 114.9 136.6)">15R58</text>
<text x="210.3" y="134.2">G1</text>
<text x="210.3" y="136.8">G2</text>
<text x="222.4" y="133">S1_1</text>
<text x="222.4" y="135.5">S1_2</text>
<text x="68.1" y="141.9">DIAG1_SWP</text>
<text x="98.6" y="141.9">HA2</text>
<text x="98.6" y="139.3">HA1</text>
<text x="127.5" y="140.2" transform="rotate(-90 127.5 140.2)">R64</text>
<text x="210.3" y="141.9">EP_1</text>
<text x="222.4" y="138">S1_3</text>
<text x="222.4" y="140.6">S2_1</text>
<text x="222.4" y="143.1">S2_2</text>
<text x="247.2" y="139.5">R67</text>
<text x="247.3" y="141.8">0R05</text>
<text x="68.1" y="144.4">DIAG0_SWN</text>
<text x="97.1" y="146.9">BMA1</text>
<text x="98.6" y="149.5">CA2</text>
<text x="98.6" y="144.4">CA1</text>
<text x="112.4" y="145.2" transform="rotate(-90 112.4 145.2)">15</text>
<text x="114.8" y="146.5" transform="rotate(-90 114.8 146.5)">R60</text>
<text x="210.3" y="144.4">EP_2</text>
<text x="222.4" y="145.7">S2_3</text>
<text x="68.1" y="150.7">TST_MODE</text>
<text x="68.1" y="153.3">CLK</text>
<text x="97.1" y="152">BMA2</text>
<text x="98.8" y="154.6">LA1</text>
<text x="112.5" y="151.8" transform="rotate(-90 112.5 151.8)">R61</text>
<text x="114.9" y="151.8" transform="rotate(-90 114.9 151.8)">15</text>
<text x="118.8" y="152.2" transform="rotate(-90 118.8 152.2)">220nF</text>
<text x="121.1" y="150.2" transform="rotate(-90 121.1 150.2)">C73</text>
<text x="243.3" y="150.1">GND</text>
<text x="56.6" y="159">GND</text>
<text x="97.1" y="159.6">SRAH</text>
<text x="98.8" y="157.1">LA2</text>
<text x="112.4" y="160.5" transform="rotate(-90 112.4 160.5)">15</text>
<text x="114.8" y="161.8" transform="rotate(-90 114.8 161.8)">R62</text>
<text x="127.6" y="156.9" transform="rotate(-90 127.6 156.9)">47</text>
<text x="73" y="165.9" transform="rotate(-90 73 165.9)">SD_MODE</text>
<text x="75.6" y="165.9" transform="rotate(-90 75.6 165.9)">SPI_MODE</text>
<text x="80.6" y="165.9" transform="rotate(-90 80.6 165.9)">ENCB_DCEN_CFG4</text>
<text x="83.2" y="165.9" transform="rotate(-90 83.2 165.9)">ENCA_DCIN_CFG5</text>
<text x="85.7" y="165.9" transform="rotate(-90 85.7 165.9)">ENCN_DCO_CFG6</text>
<text x="90.8" y="165.9" transform="rotate(-90 90.8 165.9)">GNDA</text>
<text x="93.3" y="165.9" transform="rotate(-90 93.3 165.9)">GNDD_1</text>
<text x="95.9" y="165.9" transform="rotate(-90 95.9 165.9)">GNDD_2</text>
<text x="97.3" y="162.2">SRAL</text>
<text x="98.4" y="165.9" transform="rotate(-90 98.4 165.9)">EP</text>
<text x="125.1" y="165.6" transform="rotate(-90 125.1 165.6)">47</text>
<text x="127.5" y="166.8" transform="rotate(-90 127.5 166.8)">R66</text>
<text x="92.2" y="180.6">GND</text>
</g>
<g font-size="1.8" fill="#848400">
<text x="55.7" y="117.7">EN</text>
<text x="53.5" y="120.3">STEP</text>
<text x="55.1" y="122.8">DIR</text>
<text x="54.4" y="131.7">SCK</text>
<text x="55.7" y="129.2">CS</text>
<text x="53.6" y="136.8">MISO</text>
<text x="53.6" y="134.2">MOSI</text>
</g>
</svg>
